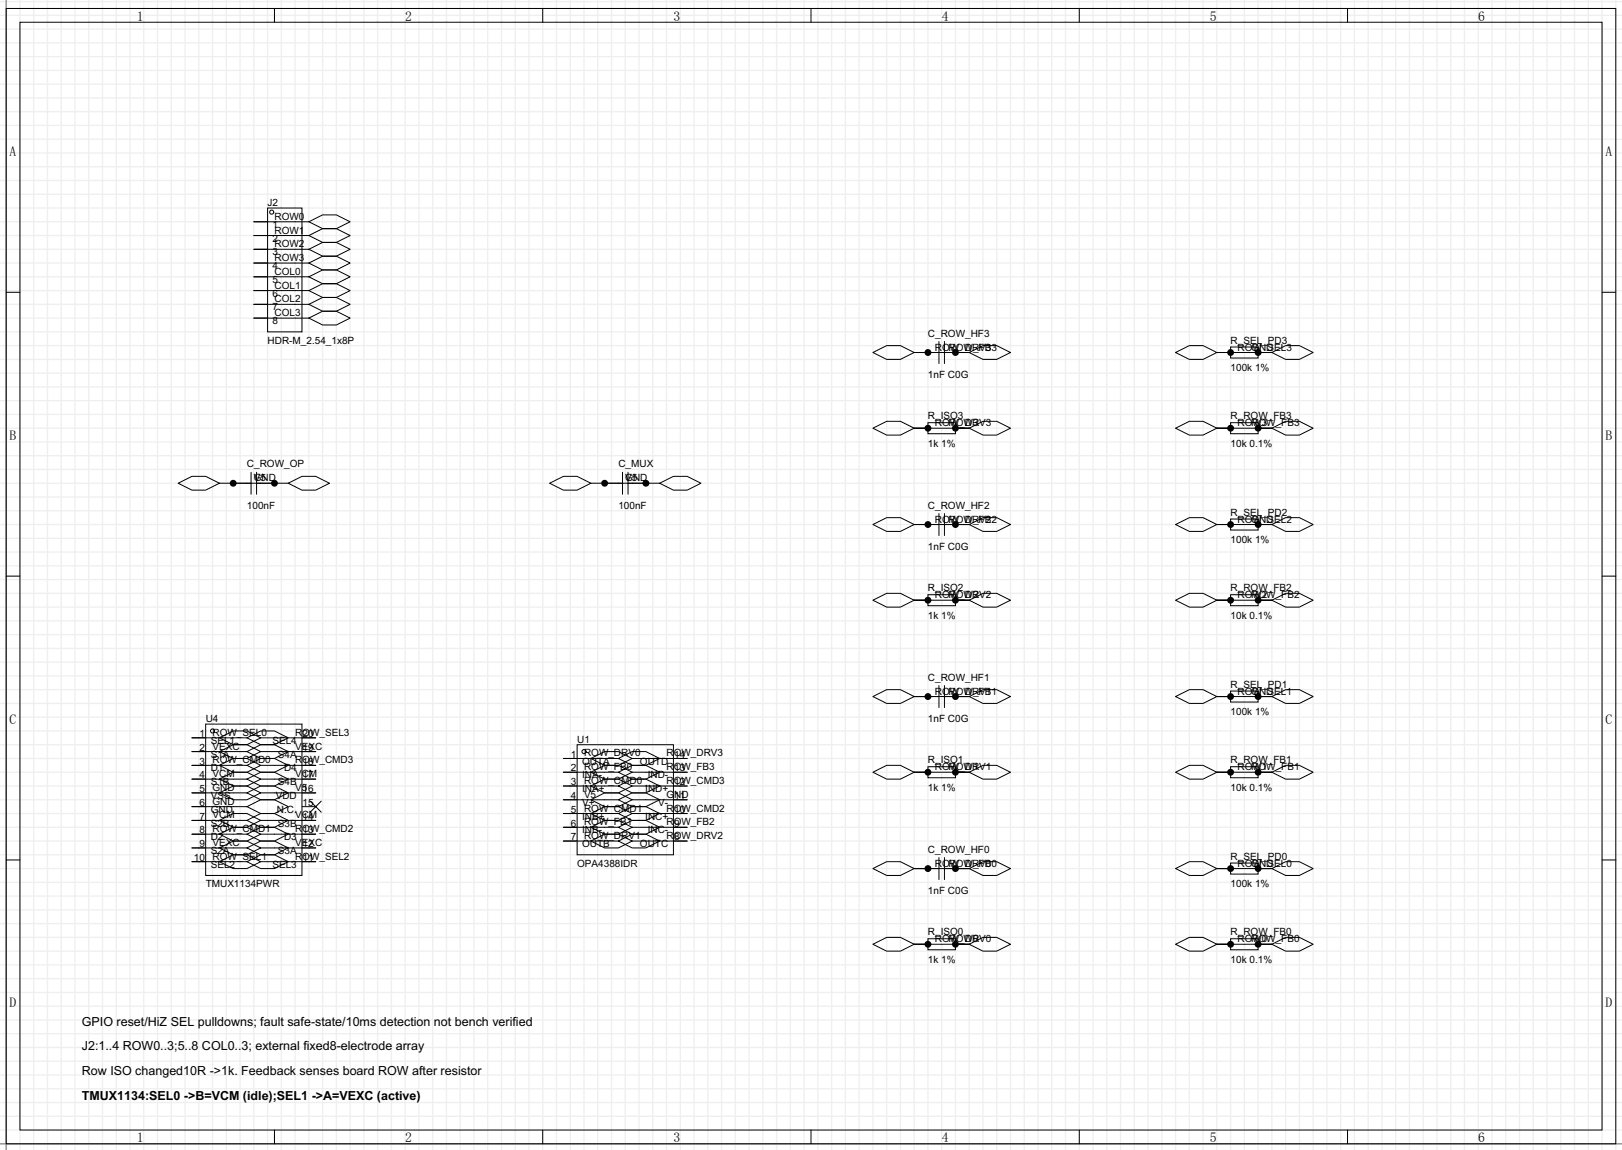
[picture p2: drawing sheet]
<svg xmlns="http://www.w3.org/2000/svg" width="299mm" height="212mm" viewBox="0 0 299 212" stroke-linecap="round" stroke-linejoin="round" font-family="sans-serif">
<g fill="none" stroke="#f0f0eb" stroke-width=".25">
<path d="M0 .3h299.5M0 2.8h299.5M0 5.4h299.5M0 7.9h299.5M0 10.5h299.5M0 13h299.5M0 15.5h299.5M0 18.1h299.5M1.1 0v212.3M3.7 0v212.3M6.2 0v212.3M8.8 0v212.3"/>
<path d="M11.3 0v212.3M13.8 0v212.3M16.4 0v212.3M18.9 0v212.3M21.5 0v212.3M24 0v212.3M26.5 0v212.3M29.1 0v212.3M31.6 0v212.3M34.2 0v212.3M36.7 0v212.3M39.2 0v212.3"/>
<path d="M41.8 0v212.3M44.3 0v212.3M46.9 0v212.3M49.4 0v212.3M51.9 0v212.3M54.5 0v212.3M57 0v212.3M59.6 0v212.3M62.1 0v212.3M64.6 0v212.3M67.2 0v212.3M69.7 0v212.3"/>
<path d="M72.3 0v212.3M74.8 0v212.3M77.3 0v212.3M79.9 0v212.3M82.4 0v212.3M85 0v212.3M87.5 0v212.3M90 0v212.3M92.6 0v212.3M95.1 0v212.3M97.7 0v212.3M100.2 0v212.3"/>
<path d="M102.7 0v212.3M105.3 0v212.3M107.8 0v212.3M110.4 0v212.3M112.9 0v212.3M115.4 0v212.3M118 0v212.3M120.5 0v212.3M123.1 0v212.3M125.6 0v212.3M128.1 0v212.3M130.7 0v212.3"/>
<path d="M133.2 0v212.3M135.8 0v212.3M138.3 0v212.3M140.8 0v212.3M143.4 0v212.3M145.9 0v212.3M148.5 0v212.3M151 0v212.3M153.5 0v212.3M156.1 0v212.3M158.6 0v212.3M161.2 0v212.3"/>
<path d="M163.7 0v212.3M166.2 0v212.3M168.8 0v212.3M171.3 0v212.3M173.9 0v212.3M176.4 0v212.3M178.9 0v212.3M181.5 0v212.3M184 0v212.3M186.6 0v212.3M189.1 0v212.3M191.6 0v212.3"/>
<path d="M194.2 0v212.3M196.7 0v212.3M199.3 0v212.3M201.8 0v212.3M204.3 0v212.3M206.9 0v212.3M209.4 0v212.3M212 0v212.3M214.5 0v212.3M217 0v212.3M219.6 0v212.3M222.1 0v212.3"/>
<path d="M224.7 0v212.3M227.2 0v212.3M229.7 0v212.3M232.3 0v212.3M234.8 0v212.3M237.4 0v212.3M239.9 0v212.3M242.4 0v212.3M245 0v212.3M247.5 0v212.3M250.1 0v212.3M252.6 0v212.3"/>
<path d="M255.1 0v212.3M257.7 0v212.3M260.2 0v212.3M262.8 0v212.3M265.3 0v212.3M267.8 0v212.3M270.4 0v212.3M272.9 0v212.3M275.5 0v212.3M278 0v212.3M280.5 0v212.3M283.1 0v212.3"/>
<path d="M285.6 0v212.3M288.2 0v212.3M290.7 0v212.3M293.2 0v212.3M295.8 0v212.3M298.3 0v212.3M0 20.6h299.5M0 23.2h299.5M0 25.7h299.5M0 28.2h299.5M0 30.8h299.5M0 33.3h299.5"/>
<path d="M0 35.9h299.5M0 38.4h299.5M0 40.9h299.5M0 43.5h299.5M0 46h299.5M0 48.6h299.5M0 51.1h299.5M0 53.6h299.5M0 56.2h299.5M0 58.7h299.5M0 61.3h299.5M0 63.8h299.5"/>
<path d="M0 66.3h299.5M0 68.9h299.5M0 71.4h299.5M0 74h299.5M0 76.5h299.5M0 79h299.5M0 81.6h299.5M0 84.1h299.5M0 86.7h299.5M0 89.2h299.5M0 91.7h299.5M0 94.3h299.5"/>
<path d="M0 96.8h299.5M0 99.4h299.5M0 101.9h299.5M0 104.4h299.5M0 107h299.5M0 109.5h299.5M0 112.1h299.5M0 114.6h299.5M0 117.1h299.5M0 119.7h299.5M0 122.2h299.5M0 124.8h299.5"/>
<path d="M0 127.3h299.5M0 129.8h299.5M0 132.4h299.5M0 134.9h299.5M0 137.5h299.5M0 140h299.5M0 142.5h299.5M0 145.1h299.5M0 147.6h299.5M0 150.2h299.5M0 152.7h299.5M0 155.2h299.5"/>
<path d="M0 157.8h299.5M0 160.3h299.5M0 162.9h299.5M0 165.4h299.5M0 167.9h299.5M0 170.5h299.5M0 173h299.5M0 175.6h299.5M0 178.1h299.5M0 180.6h299.5M0 183.2h299.5M0 185.7h299.5"/>
<path d="M0 188.3h299.5M0 190.8h299.5M0 193.3h299.5M0 195.9h299.5M0 198.4h299.5M0 201h299.5M0 203.5h299.5M0 206h299.5M0 208.6h299.5M0 211.1h299.5"/>
</g>
<path d="M1.1 0v212.3M0 211.1h299.5" fill="none" stroke="#999" stroke-width=".25"/>
<g fill="none" stroke="#000" stroke-width=".18">
<path d="M1.1 1.6h297.2v209.5h-297.2zM3.7 4.1h292.1v204.5h-292.1zM50.7 1.6v2.5M100.2 1.6v2.5M149.7 1.6v2.5M199.3 1.6v2.5M248.8 1.6v2.5M49.4 38.4h6.4v22.9h-6.4zM1.1 54h2.6M46.9 40.9h10.1M46.9 43.5h10.1M46.9 46h10.1"/>
<path d="M46.9 48.6h10.1M46.9 51.1h10.1M46.9 53.6h10.1M46.9 56.2h10.1M46.9 58.7h10.1M57 40.9l2.6-1.2h2.5l2.5 1.2-2.5 1.3h-2.5zM57 43.5l2.6-1.3h2.5l2.5 1.3-2.5 1.2h-2.5zM57 46l2.6-1.3h2.5l2.5 1.3-2.5 1.3h-2.5zM57 48.6l2.6-1.3h2.5l2.5 1.3-2.5 1.2h-2.5zM57 51.1l2.6-1.3h2.5l2.5 1.3-2.5 1.3h-2.5zM57 53.6l2.6-1.2h2.5l2.5 1.2-2.5 1.3h-2.5zM57 56.2l2.6-1.3h2.5l2.5 1.3-2.5 1.2h-2.5z"/>
<path d="M57 58.7l2.6-1.3h2.5l2.5 1.3-2.5 1.3h-2.5zM295.8 54h2.5M161.2 79l2.5-1.2h2.5l2.6 1.2-2.6 1.3h-2.5zM161.2 65.1l2.5-1.3h2.5l2.6 1.3-2.6 1.2h-2.5zM168.8 79h10.1M168.8 65.1h10.1M171.3 78h5.1v2h-5.1zM173.4 63v4.1M174.4 63v4.1M178.9 79l2.6-1.2h2.5l2.6 1.2-2.6 1.3h-2.5zM178.9 65.1l2.6-1.3h2.5l2.6 1.3-2.6 1.2h-2.5zM217 79l2.6-1.2h2.5l2.6 1.2-2.6 1.3h-2.5z"/>
<path d="M217 65.1l2.6-1.3h2.5l2.6 1.3-2.6 1.2h-2.5zM224.7 79h10.1M224.7 65.1h10.1M227.2 78h5.1v2h-5.1zM227.2 64h5.1v2.1h-5.1zM234.8 79l2.6-1.2h2.5l2.5 1.2-2.5 1.3h-2.5zM234.8 65.1l2.6-1.3h2.5l2.5 1.3-2.5 1.2h-2.5zM32.9 89.2l2.5-1.3h2.6l2.5 1.3-2.5 1.3h-2.6zM40.5 89.2h12.7M46.4 87.2v4M47.4 87.2v4M53.2 89.2l2.6-1.3h2.5l2.5 1.3-2.5 1.3h-2.5z"/>
<path d="M101.5 89.2l2.5-1.3h2.6l2.5 1.3-2.5 1.3h-2.6zM109.1 89.2h12.7M114.9 87.2v4M116 87.2v4M121.8 89.2l2.5-1.3h2.6l2.5 1.3-2.5 1.3h-2.6zM161.2 96.8l2.5-1.3h2.5l2.6 1.3-2.6 1.3h-2.5zM168.8 96.8h10.1M173.4 94.8v4M174.4 94.8v4M178.9 96.8l2.6-1.3h2.5l2.6 1.3-2.6 1.3h-2.5zM217 96.8l2.6-1.3h2.5l2.6 1.3-2.6 1.3h-2.5zM224.7 96.8h10.1"/>
<path d="M227.2 95.8h5.1v2h-5.1zM234.8 96.8l2.6-1.3h2.5l2.5 1.3-2.5 1.3h-2.5zM1.1 106.3h2.6M161.2 110.8l2.5-1.3h2.5l2.6 1.3-2.6 1.3h-2.5zM168.8 110.8h10.1M171.3 109.8h5.1v2h-5.1zM178.9 110.8l2.6-1.3h2.5l2.6 1.3-2.6 1.3h-2.5zM217 110.8l2.6-1.3h2.5l2.6 1.3-2.6 1.3h-2.5zM224.7 110.8h10.1M227.2 109.8h5.1v2h-5.1zM234.8 110.8l2.6-1.3h2.5l2.5 1.3-2.5 1.3h-2.5zM295.8 106.3h2.5"/>
<path d="M35.4 136.2h10.2M35.4 138.7h10.2M38 133.6h17.8v28h-17.8zM40.5 138.7l2.6-1.2h2.5l2.5 1.2-2.5 1.3h-2.5zM40.5 136.2l2.6-1.3h2.5l2.5 1.3-2.5 1.3h-2.5zM45.6 136.2l2.5-1.3h2.6l2.5 1.3-2.5 1.3h-2.6zM45.6 138.7l2.5-1.2h2.6l2.5 1.2-2.5 1.3h-2.6zM48.1 136.2h10.2M48.1 138.7h10.2M104 140h10.2M106.6 137.5h17.7v20.3h-17.7zM109.1 140l2.5-1.3h2.6l2.5 1.3-2.5 1.3h-2.6z"/>
<path d="M114.2 140l2.5-1.3h2.6l2.5 1.3-2.5 1.3h-2.6zM116.7 140h10.2M161.2 128.6l2.5-1.3h2.5l2.6 1.3-2.6 1.2h-2.5zM168.8 128.6h10.1M173.4 126.5v4.1M174.4 126.5v4.1M178.9 128.6l2.6-1.3h2.5l2.6 1.3-2.6 1.2h-2.5zM217 128.6l2.6-1.3h2.5l2.6 1.3-2.6 1.2h-2.5zM224.7 128.6h10.1M227.2 127.5h5.1v2.1h-5.1zM234.8 128.6l2.6-1.3h2.5l2.5 1.3-2.5 1.2h-2.5zM1.1 158.7h2.6"/>
<path d="M35.4 141.3h10.2M35.4 143.8h10.2M35.4 146.3h10.2M35.4 148.9h10.2M35.4 151.4h10.2M35.4 154h10.2M35.4 156.5h10.2M35.4 159h10.2M40.5 159l2.6-1.2h2.5l2.5 1.2-2.5 1.3h-2.5zM40.5 156.5l2.6-1.3h2.5l2.5 1.3-2.5 1.3h-2.5zM40.5 154l2.6-1.3h2.5l2.5 1.3-2.5 1.2h-2.5zM40.5 151.4l2.6-1.2h2.5l2.5 1.2-2.5 1.3h-2.5z"/>
<path d="M40.5 146.3l2.6-1.2h2.5l2.5 1.2-2.5 1.3h-2.5zM40.5 143.8l2.6-1.3h2.5l2.5 1.3-2.5 1.3h-2.5zM40.5 141.3l2.6-1.3h2.5l2.5 1.3-2.5 1.2h-2.5zM45.6 141.3l2.5-1.3h2.6l2.5 1.3-2.5 1.2h-2.6zM45.6 143.8l2.5-1.3h2.6l2.5 1.3-2.5 1.3h-2.6zM45.6 146.3l2.5-1.2h2.6l2.5 1.2-2.5 1.3h-2.6zM45.6 148.9l2.5-1.3h2.6l2.5 1.3-2.5 1.3h-2.6zM45.6 151.4l2.5-1.2h2.6l2.5 1.2-2.5 1.3h-2.6zM45.6 154l2.5-1.3h2.6l2.5 1.3-2.5 1.2h-2.6zM45.6 156.5l2.5-1.3h2.6l2.5 1.3-2.5 1.3h-2.6zM45.6 159l2.5-1.2h2.6l2.5 1.2-2.5 1.3h-2.6zM48.1 141.3h10.2"/>
<path d="M48.1 143.8h10.2M48.1 146.3h10.2M48.1 151.4h10.2M48.1 154h10.2M48.1 156.5h10.2M48.1 159h10.2M55.8 148.9h2.5M57.3 147.9l2 2M59.3 147.9l-2 2M104 142.5h10.2M104 145.1h10.2M104 147.6h10.2"/>
<path d="M104 150.2h10.2M104 152.7h10.2M104 155.2h10.2M109.1 142.5l2.5-1.2h2.6l2.5 1.2-2.5 1.3h-2.6zM109.1 145.1l2.5-1.3h2.6l2.5 1.3-2.5 1.2h-2.6zM109.1 147.6l2.5-1.3h2.6l2.5 1.3-2.5 1.3h-2.6zM109.1 150.2l2.5-1.3h2.6l2.5 1.3-2.5 1.2h-2.6zM109.1 152.7l2.5-1.3h2.6l2.5 1.3-2.5 1.3h-2.6zM109.1 155.2l2.5-1.2h2.6l2.5 1.2-2.5 1.3h-2.6zM114.2 155.2l2.5-1.2h2.6l2.5 1.2-2.5 1.3h-2.6zM114.2 152.7l2.5-1.3h2.6l2.5 1.3-2.5 1.3h-2.6zM114.2 150.2l2.5-1.3h2.6l2.5 1.3-2.5 1.2h-2.6z"/>
<path d="M114.2 147.6l2.5-1.3h2.6l2.5 1.3-2.5 1.3h-2.6zM114.2 145.1l2.5-1.3h2.6l2.5 1.3-2.5 1.2h-2.6zM114.2 142.5l2.5-1.2h2.6l2.5 1.2-2.5 1.3h-2.6zM116.7 142.5h10.2M116.7 145.1h10.2M116.7 147.6h10.2M116.7 150.2h10.2M116.7 152.7h10.2M116.7 155.2h10.2M161.2 142.5l2.5-1.2h2.5l2.6 1.2-2.6 1.3h-2.5zM168.8 142.5h10.1M171.3 141.5h5.1v2h-5.1z"/>
<path d="M173.4 158.3v4M174.4 158.3v4M178.9 142.5l2.6-1.2h2.5l2.6 1.2-2.6 1.3h-2.5zM217 142.5l2.6-1.2h2.5l2.6 1.2-2.6 1.3h-2.5zM224.7 142.5h10.1M227.2 159.3h5.1v2h-5.1zM227.2 141.5h5.1v2h-5.1zM234.8 142.5l2.6-1.2h2.5l2.5 1.2-2.5 1.3h-2.5zM295.8 158.7h2.5M161.2 174.3l2.5-1.3h2.5l2.6 1.3-2.6 1.3h-2.5zM161.2 160.3l2.5-1.3h2.5l2.6 1.3-2.6 1.3h-2.5zM168.8 174.3h10.1"/>
<path d="M168.8 160.3h10.1M171.3 173.3h5.1v2h-5.1zM178.9 174.3l2.6-1.3h2.5l2.6 1.3-2.6 1.3h-2.5zM178.9 160.3l2.6-1.3h2.5l2.6 1.3-2.6 1.3h-2.5zM217 174.3l2.6-1.3h2.5l2.6 1.3-2.6 1.3h-2.5zM217 160.3l2.6-1.3h2.5l2.6 1.3-2.6 1.3h-2.5zM224.7 174.3h10.1M224.7 160.3h10.1M227.2 173.3h5.1v2h-5.1zM234.8 174.3l2.6-1.3h2.5l2.5 1.3-2.5 1.3h-2.5zM234.8 160.3l2.6-1.3h2.5l2.5 1.3-2.5 1.3h-2.5zM50.7 208.6v2.5"/>
<path d="M100.2 208.6v2.5M149.7 208.6v2.5M199.3 208.6v2.5M248.8 208.6v2.5"/>
<circle cx="50.2" cy="39.2" r=".38"/>
<circle cx="39.2" cy="134.9" r=".38"/>
<circle cx="107.8" cy="138.7" r=".38"/>
</g>
<g fill="#000">
<circle cx="171.3" cy="65.1" r=".63"/>
<circle cx="171.3" cy="79" r=".63"/>
<circle cx="176.4" cy="65.1" r=".63"/>
<circle cx="176.4" cy="79" r=".63"/>
<circle cx="227.2" cy="65.1" r=".63"/>
<circle cx="227.2" cy="79" r=".63"/>
<circle cx="232.3" cy="65.1" r=".63"/>
<circle cx="232.3" cy="79" r=".63"/>
<circle cx="43.1" cy="89.2" r=".63"/>
<circle cx="50.7" cy="89.2" r=".63"/>
<circle cx="111.6" cy="89.2" r=".63"/>
<circle cx="119.3" cy="89.2" r=".63"/>
<circle cx="171.3" cy="96.8" r=".63"/>
<circle cx="176.4" cy="96.8" r=".63"/>
<circle cx="227.2" cy="96.8" r=".63"/>
<circle cx="232.3" cy="96.8" r=".63"/>
<circle cx="171.3" cy="110.8" r=".63"/>
<circle cx="176.4" cy="110.8" r=".63"/>
<circle cx="227.2" cy="110.8" r=".63"/>
<circle cx="232.3" cy="110.8" r=".63"/>
<circle cx="171.3" cy="128.6" r=".63"/>
<circle cx="176.4" cy="128.6" r=".63"/>
<circle cx="227.2" cy="128.6" r=".63"/>
<circle cx="232.3" cy="128.6" r=".63"/>
<circle cx="171.3" cy="142.5" r=".63"/>
<circle cx="176.4" cy="142.5" r=".63"/>
<circle cx="227.2" cy="142.5" r=".63"/>
<circle cx="232.3" cy="142.5" r=".63"/>
<circle cx="171.3" cy="174.3" r=".63"/>
<circle cx="171.3" cy="160.3" r=".63"/>
<circle cx="176.4" cy="174.3" r=".63"/>
<circle cx="176.4" cy="160.3" r=".63"/>
<circle cx="227.2" cy="174.3" r=".63"/>
<circle cx="227.2" cy="160.3" r=".63"/>
<circle cx="232.3" cy="174.3" r=".63"/>
<circle cx="232.3" cy="160.3" r=".63"/>
</g>
<g font-size="2.5">
<text x="25.3" y="3.8">1</text>
<text x="74.8" y="3.8">2</text>
<text x="124.3" y="3.8">3</text>
<text x="173.9" y="3.8">4</text>
<text x="223.4" y="3.8">5</text>
<text x="272.9" y="3.8">6</text>
<text x="1.8" y="28.8">A</text>
<text x="296.4" y="28.8">A</text>
<text x="1.8" y="81.2">B</text>
<text x="296.4" y="81.2">B</text>
<text x="1.8" y="133.5">C</text>
<text x="296.4" y="133.5">C</text>
<text x="1.8" y="185.9">D</text>
<text x="296.4" y="185.9">D</text>
<text x="25.3" y="210.9">1</text>
<text x="74.8" y="210.9">2</text>
<text x="124.3" y="210.9">3</text>
<text x="173.9" y="210.9">4</text>
<text x="223.4" y="210.9">5</text>
<text x="272.9" y="210.9">6</text>
</g>
<g font-size="2.3">
<text x="15.1" y="189.3">GPIO reset/HiZ SEL pulldowns; fault safe-state/10ms detection not bench verified</text>
<text x="15.1" y="193.9">J2:1..4 ROW0..3;5..8 COL0..3; external fixed8-electrode array</text>
<text x="15.1" y="203">TMUX1134:SEL0 -&gt;B=VCM (idle);SEL1 -&gt;A=VEXC (active)</text>
<text x="15.1" y="198.5">Row ISO changed10R -&gt;1k. Feedback senses board ROW after resistor</text>
</g>
<g font-size="1.8">
<text x="49.4" y="38">J2</text>
<text x="50.7" y="40.6">ROW0</text>
<text x="50.3" y="42.1">1</text>
<text x="50.3" y="44.6">2</text>
<text x="50.3" y="47.1">3</text>
<text x="50.7" y="43.1">ROW1</text>
<text x="50.7" y="45.6">ROW2</text>
<text x="50.3" y="49.7">4</text>
<text x="50.3" y="52.2">5</text>
<text x="50.7" y="48.2">ROW3</text>
<text x="50.7" y="50.7">COL0</text>
<text x="50.7" y="53.3">COL1</text>
<text x="50.3" y="54.8">6</text>
<text x="50.3" y="57.3">7</text>
<text x="50.3" y="59.8">8</text>
<text x="50.7" y="55.8">COL2</text>
<text x="50.7" y="58.3">COL3</text>
<text x="49.4" y="63.4">HDR-M_2.54_1x8P</text>
<text x="171.3" y="62.2">C_ROW_HF3</text>
<text x="172.6" y="64.7">ROW_DRV3</text>
<text x="175.1" y="64.7">ROW_FB3</text>
<text x="227.2" y="63.4">R_SEL_PD3</text>
<text x="228.5" y="64.7">ROW_SEL3</text>
<text x="231" y="64.7">GND</text>
<text x="171.3" y="69.8">1nF C0G</text>
<text x="227.2" y="68.5">100k 1%</text>
<text x="171.3" y="77.4">R_ISO3</text>
<text x="227.2" y="77.4">R_ROW_FB3</text>
<text x="171.3" y="82.5">1k 1%</text>
<text x="172.6" y="78.7">ROW_DRV3</text>
<text x="175.1" y="78.7">ROW3</text>
<text x="227.2" y="82.5">10k 0.1%</text>
<text x="228.5" y="78.7">ROW3</text>
<text x="231" y="78.7">ROW_FB3</text>
<text x="45.6" y="86.3">C_ROW_OP</text>
<text x="46.9" y="88.8">V5</text>
<text x="46.9" y="88.8">GND</text>
<text x="114.2" y="86.3">C_MUX</text>
<text x="115.4" y="88.8">V5</text>
<text x="115.4" y="88.8">GND</text>
<text x="45.6" y="93.9">100nF</text>
<text x="114.2" y="93.9">100nF</text>
<text x="171.3" y="93.9">C_ROW_HF2</text>
<text x="227.2" y="95.2">R_SEL_PD2</text>
<text x="171.3" y="101.5">1nF C0G</text>
<text x="172.6" y="96.4">ROW_DRV2</text>
<text x="175.1" y="96.4">ROW_FB2</text>
<text x="227.2" y="100.3">100k 1%</text>
<text x="228.5" y="96.4">ROW_SEL2</text>
<text x="231" y="96.4">GND</text>
<text x="171.3" y="109.1">R_ISO2</text>
<text x="172.6" y="110.4">ROW_DRV2</text>
<text x="175.1" y="110.4">ROW2</text>
<text x="227.2" y="109.1">R_ROW_FB2</text>
<text x="228.5" y="110.4">ROW2</text>
<text x="231" y="110.4">ROW_FB2</text>
<text x="171.3" y="114.2">1k 1%</text>
<text x="227.2" y="114.2">10k 0.1%</text>
<text x="171.3" y="125.7">C_ROW_HF1</text>
<text x="172.6" y="128.2">ROW_DRV1</text>
<text x="175.1" y="128.2">ROW_FB1</text>
<text x="227.2" y="126.9">R_SEL_PD1</text>
<text x="228.5" y="128.2">ROW_SEL1</text>
<text x="231" y="128.2">GND</text>
<text x="36.8" y="136">1</text>
<text x="38" y="133.3">U4</text>
<text x="38.9" y="137.3">SEL1</text>
<text x="39.2" y="135.8">ROW_SEL0</text>
<text x="50.3" y="137.3">SEL4</text>
<text x="54.5" y="135.8">ROW_SEL3</text>
<text x="55.9" y="136">20</text>
<text x="106.6" y="137.1">U1</text>
<text x="171.3" y="133.3">1nF C0G</text>
<text x="227.2" y="132">100k 1%</text>
<text x="36.8" y="138.6">2</text>
<text x="36.8" y="141.1">3</text>
<text x="36.8" y="143.7">4</text>
<text x="38.9" y="139.9">S1A</text>
<text x="38.9" y="142.4">D1</text>
<text x="39.2" y="138.4">VEXC</text>
<text x="39.2" y="140.9">ROW_CMD0</text>
<text x="39.2" y="143.4">VCM</text>
<text x="51.3" y="139.9">S4A</text>
<text x="52.5" y="142.4">D4</text>
<text x="54.5" y="143.4">VCM</text>
<text x="54.5" y="140.9">ROW_CMD3</text>
<text x="54.5" y="138.4">VEXC</text>
<text x="55.9" y="143.7">17</text>
<text x="55.9" y="141.1">18</text>
<text x="55.9" y="138.6">19</text>
<text x="105.4" y="142.4">2</text>
<text x="105.4" y="139.9">1</text>
<text x="107.5" y="143.7">INA-</text>
<text x="107.5" y="141.1">OUTA</text>
<text x="107.8" y="142.2">ROW_FB0</text>
<text x="107.8" y="139.6">ROW_DRV0</text>
<text x="118.2" y="141.1">OUTD</text>
<text x="119.6" y="143.7">IND-</text>
<text x="123.1" y="139.6">ROW_DRV3</text>
<text x="123.1" y="142.2">ROW_FB3</text>
<text x="124.5" y="139.9">14</text>
<text x="124.5" y="142.4">13</text>
<text x="171.3" y="140.9">R_ISO1</text>
<text x="172.6" y="142.2">ROW_DRV1</text>
<text x="175.1" y="142.2">ROW1</text>
<text x="227.2" y="140.9">R_ROW_FB1</text>
<text x="228.5" y="142.2">ROW1</text>
<text x="231" y="142.2">ROW_FB1</text>
<text x="36.8" y="146.2">5</text>
<text x="36.8" y="148.7">6</text>
<text x="38.9" y="144.9">S1B</text>
<text x="38.9" y="147.5">VSS</text>
<text x="39.2" y="146">GND</text>
<text x="39.2" y="148.5">GND</text>
<text x="50.9" y="147.5">VDD</text>
<text x="51.3" y="144.9">S4B</text>
<text x="54.5" y="146">V5</text>
<text x="55.9" y="148.7">15</text>
<text x="55.9" y="146.2">16</text>
<text x="105.4" y="147.5">4</text>
<text x="105.4" y="144.9">3</text>
<text x="107.5" y="148.7">V+</text>
<text x="107.5" y="146.2">INA+</text>
<text x="107.8" y="149.8">ROW_CMD1</text>
<text x="107.8" y="147.2">V5</text>
<text x="107.8" y="144.7">ROW_CMD0</text>
<text x="119.1" y="146.2">IND+</text>
<text x="121.5" y="148.7">V-</text>
<text x="123.1" y="144.7">ROW_CMD3</text>
<text x="123.1" y="147.2">GND</text>
<text x="123.1" y="149.8">ROW_CMD2</text>
<text x="124.5" y="144.9">12</text>
<text x="124.5" y="147.5">11</text>
<text x="171.3" y="146">1k 1%</text>
<text x="227.2" y="146">10k 0.1%</text>
<text x="36.8" y="151.3">7</text>
<text x="36.8" y="153.8">8</text>
<text x="38.9" y="150">GND</text>
<text x="38.9" y="152.6">S2B</text>
<text x="38.9" y="155.1">D2</text>
<text x="39.2" y="151.1">VCM</text>
<text x="39.2" y="153.6">ROW_CMD1</text>
<text x="51.1" y="150">N.C.</text>
<text x="51.3" y="152.6">S3B</text>
<text x="52.5" y="155.1">D3</text>
<text x="54.5" y="153.6">ROW_CMD2</text>
<text x="54.5" y="151.1">VCM</text>
<text x="55.9" y="153.8">13</text>
<text x="55.9" y="151.3">14</text>
<text x="105.4" y="155.1">7</text>
<text x="105.4" y="152.6">6</text>
<text x="105.4" y="150">5</text>
<text x="107.5" y="153.8">INB-</text>
<text x="107.5" y="151.3">INB+</text>
<text x="107.8" y="154.9">ROW_DRV1</text>
<text x="107.8" y="152.3">ROW_FB1</text>
<text x="119.1" y="151.3">INC+</text>
<text x="119.6" y="153.8">INC-</text>
<text x="123.1" y="152.3">ROW_FB2</text>
<text x="123.1" y="154.9">ROW_DRV2</text>
<text x="124.5" y="150">10</text>
<text x="124.5" y="152.6">9</text>
<text x="124.5" y="155.1">8</text>
<text x="35.8" y="158.9">10</text>
<text x="36.8" y="156.4">9</text>
<text x="38.9" y="157.6">S2A</text>
<text x="38.9" y="160.2">SEL2</text>
<text x="39.2" y="156.1">VEXC</text>
<text x="39.2" y="158.7">ROW_SEL1</text>
<text x="50.3" y="160.2">SEL3</text>
<text x="51.3" y="157.6">S3A</text>
<text x="54.5" y="158.7">ROW_SEL2</text>
<text x="54.5" y="156.1">VEXC</text>
<text x="55.9" y="158.9">11</text>
<text x="55.9" y="156.4">12</text>
<text x="106.6" y="159.9">OPA4388IDR</text>
<text x="107.5" y="156.4">OUTB</text>
<text x="118.2" y="156.4">OUTC</text>
<text x="171.3" y="157.4">C_ROW_HF0</text>
<text x="172.6" y="159.9">ROW_DRV0</text>
<text x="175.1" y="159.9">ROW_FB0</text>
<text x="227.2" y="158.7">R_SEL_PD0</text>
<text x="228.5" y="159.9">ROW_SEL0</text>
<text x="231" y="159.9">GND</text>
<text x="38" y="163.8">TMUX1134PWR</text>
<text x="171.3" y="165">1nF C0G</text>
<text x="227.2" y="163.8">100k 1%</text>
<text x="171.3" y="172.6">R_ISO0</text>
<text x="172.6" y="173.9">ROW_DRV0</text>
<text x="175.1" y="173.9">ROW0</text>
<text x="227.2" y="172.6">R_ROW_FB0</text>
<text x="228.5" y="173.9">ROW0</text>
<text x="231" y="173.9">ROW_FB0</text>
<text x="171.3" y="177.7">1k 1%</text>
<text x="227.2" y="177.7">10k 0.1%</text>
</g>
</svg>
